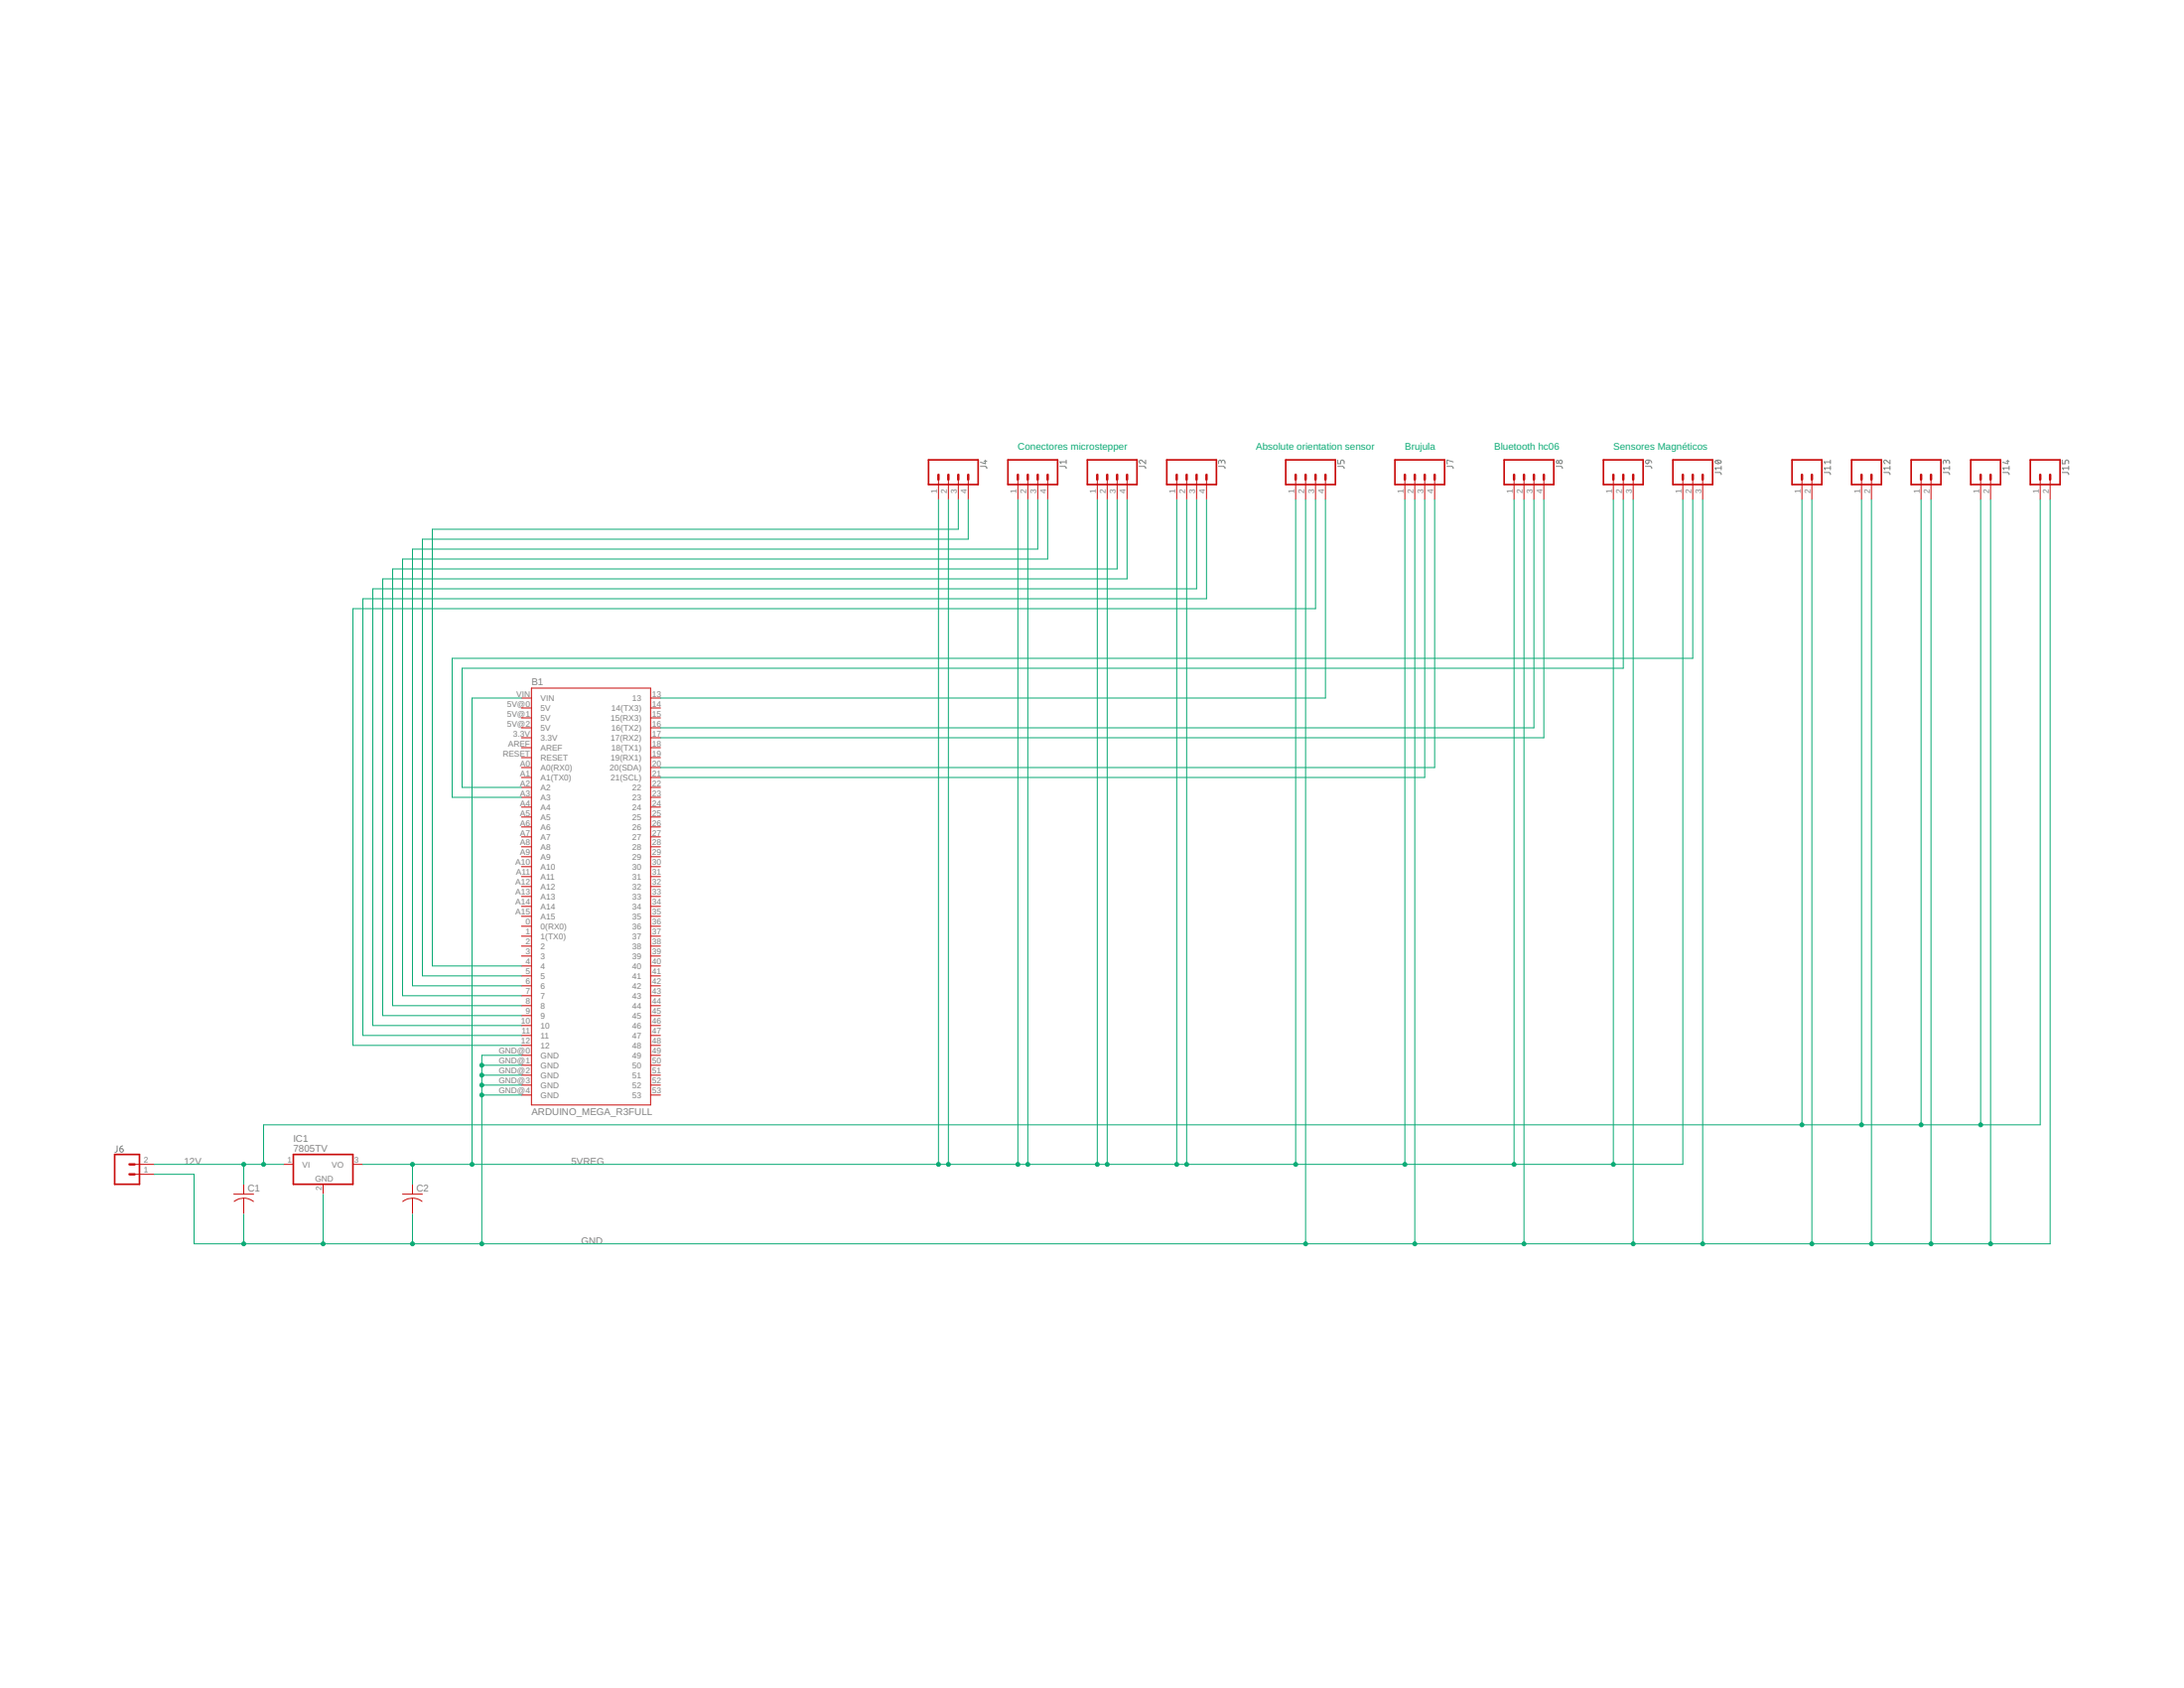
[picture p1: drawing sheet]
<svg xmlns="http://www.w3.org/2000/svg" width="279mm" height="216mm" viewBox="0 0 279 216" stroke-linecap="round" stroke-linejoin="round" font-family="sans-serif">
<g fill="none" stroke="#808080" stroke-width=".13">
<path d="M125.4 59.6h.7l.1 .2v.1M125.9 59h.3M126.1 58.8v.5l-.7-.2M135.6 59.6h.6l.2 .2v.1M136.4 58.8v.5M136.4 59.1h-.8l.2 .2M145.7 59.6h.7l.1 .2 .1 .1M146.6 58.8v.5l-.5-.4a.22 .22 0 0 0-.3 .1 .22 .22 0 0 0 .1 .3M155.9 59.6h.6l.2 .2v.1M156.3 59.1a.23 .23 0 0 1 .2-.3 .23 .23 0 0 1 .2 .3v.2M156.3 59.2l-.1-.3-.1-.1-.2 .2v.3M171.1 59.6h.7l.2 .3"/>
<path d="M171.1 58.8v.5h.4v-.4l.2-.1 .2 .1 .1 .4M185.1 59.6h.6l.2 .2v.1M185.9 59.1l-.8-.3v.5h.1M199.1 59.6h.6l.2 .2v.1M210.5 59.6h.6l.2 .2v.1M210.6 58.9l.3-.1v.3a.23 .23 0 0 1-.3 .2 .23 .23 0 0 1 0-.4zM210.9 58.8a.36 .36 0 0 1 .4 .4M219.4 59l.4-.2 .4 .2v.1a.46 .46 0 0 1-.8 0zM219.6 58.9l.4 .4M220.2 59.6v.5M220.2 59.9h-.8l.2 .2M234.2 59.1h-.8l.1 .2"/>
<path d="M234.2 59.9h-.8l.1 .2M234.2 58.8v.5M234.2 59.6v.5M241.8 58.8v.5l-.5-.4a.22 .22 0 0 0-.3 .1 .22 .22 0 0 0 .2 .3M241.8 59.9h-.8l.2 .2M241.8 59.6v.5M249 59.1a.22 .22 0 0 1 .3-.2l.1 .4M249 59.2l-.1-.3-.1-.1-.2 .2v.3M249.4 59.9h-.8l.2 .2M249.4 59.6v.5M256.7 59h.3M256.8 58.8v.5l-.6-.2"/>
<path d="M257 59.9h-.8l.2 .2M257 59.6v.5M263.8 58.8v.5h.4v-.3l.2-.2 .2 .1v.4M264.6 59.9h-.8l.2 .2M264.6 59.6v.5M219.4 60.4l.7 .1 .1 .2M233.4 60.4l.7 .1 .1 .2M241 60.4l.7 .1 .1 .2M248.6 60.4l.7 .1 .1 .2M256.2 60.4l.7 .1 .1 .2M263.8 60.4l.7 .1 .1 .2M15 146.6v.6l-.3 .2"/>
<path d="M15.3 146.9h.3a.23 .23 0 0 1 .2 .3 .23 .23 0 0 1-.3 .2 .23 .23 0 0 1-.2-.2zM15.7 146.6a.36 .36 0 0 0-.4 .3"/>
<circle cx="199.3" cy="59.1" r=".18"/>
<circle cx="199.7" cy="59.1" r=".23"/>
</g>
<g fill="none" stroke="#c90d0c" stroke-width=".13">
<path d="M120.1 61.3v2.6M121.3 61.3v2.6M122.6 61.3v2.6M123.9 61.3v2.6M130.2 61.3v2.6M131.5 61.3v2.6M132.8 61.3v2.6M134 61.3v2.6M140.4 61.3v2.6M141.6 61.3v2.6M142.9 61.3v2.6M144.2 61.3v2.6"/>
<path d="M150.5 61.3v2.6M151.8 61.3v2.6M153.1 61.3v2.6M154.3 61.3v2.6M165.8 61.3v2.6M167 61.3v2.6M168.3 61.3v2.6M169.6 61.3v2.6M179.7 61.3v2.6M181 61.3v2.6M182.3 61.3v2.6M183.5 61.3v2.6"/>
<path d="M193.7 61.3v2.6M195 61.3v2.6M196.2 61.3v2.6M197.5 61.3v2.6M206.4 61.3v2.6M207.7 61.3v2.6M208.9 61.3v2.6M215.3 61.3v2.6M216.6 61.3v2.6M217.8 61.3v2.6M230.5 61.3v2.6M231.8 61.3v2.6"/>
<path d="M238.1 61.3v2.6M239.4 61.3v2.6M245.8 61.3v2.6M247 61.3v2.6M253.4 61.3v2.6M254.7 61.3v2.6M261 61.3v2.6M262.3 61.3v2.6M66.7 90.6h1.3M66.7 96.9h1.3M66.7 91.8h1.3M66.7 98.2h1.3"/>
<path d="M66.7 99.4h1.3M66.7 93.1h1.3M66.7 94.4h1.3M66.7 95.6h1.3M66.7 89.3h1.3M68 88h15.2v53.3h-15.2zM83.2 90.6h1.3M83.2 96.9h1.3M83.2 91.8h1.3M83.2 98.2h1.3M83.2 99.4h1.3M83.2 93.1h1.3"/>
<path d="M83.2 94.4h1.3M83.2 95.6h1.3M83.2 89.3h1.3M66.7 100.7h1.3M66.7 102h1.3M66.7 103.2h1.3M66.7 104.5h1.3M66.7 105.8h1.3M66.7 107h1.3M66.7 108.3h1.3M66.7 109.6h1.3M66.7 110.8h1.3"/>
<path d="M66.7 112.1h1.3M66.7 113.4h1.3M66.7 114.7h1.3M66.7 115.9h1.3M66.7 117.2h1.3M66.7 119.7h1.3M66.7 118.5h1.3M83.2 100.7h1.3M83.2 102h1.3M83.2 103.2h1.3M83.2 104.5h1.3M83.2 105.8h1.3"/>
<path d="M83.2 107h1.3M83.2 108.3h1.3M83.2 109.6h1.3M83.2 110.8h1.3M83.2 112.1h1.3M83.2 113.4h1.3M83.2 114.7h1.3M83.2 115.9h1.3M83.2 117.2h1.3M83.2 119.7h1.3M83.2 118.5h1.3M66.7 121h1.3"/>
<path d="M66.7 122.3h1.3M66.7 123.5h1.3M66.7 124.8h1.3M66.7 126.1h1.3M66.7 127.4h1.3M66.7 128.6h1.3M66.7 129.9h1.3M66.7 131.2h1.3M66.7 132.4h1.3M66.7 133.7h1.3M66.7 135h1.3M66.7 136.2h1.3"/>
<path d="M66.7 137.5h1.3M66.7 138.8h1.3M83.2 121h1.3M83.2 122.3h1.3M83.2 123.5h1.3M83.2 124.8h1.3M83.2 126.1h1.3M83.2 127.4h1.3M83.2 128.6h1.3M83.2 129.9h1.3M83.2 131.2h1.3M83.2 132.4h1.3"/>
<path d="M83.2 133.7h1.3M83.2 135h1.3M83.2 136.2h1.3M83.2 137.5h1.3M83.2 138.8h1.3M17.2 148.9h2.5M17.2 150.2h2.5M29.9 152.7h2.5M31.2 153.2a2.02 2.02 0 0 1 1.2 .5M31.2 153.2a1.91 1.91 0 0 0-1.2 .5M31.2 151.5v1.2M31.2 153.2v2.1"/>
<path d="M36.3 148.9h1.2M41.3 151.5v1.2M45.1 148.9h1.3M51.5 152.7h2.5M52.8 153.2a1.91 1.91 0 0 1 1.2 .5M52.8 153.2a2.02 2.02 0 0 0-1.3 .5M52.8 151.5v1.2M52.8 153.2v2.1M66.7 140.1h1.3M83.2 140.1h1.3"/>
</g>
<g fill="none" stroke="#c90d0c" stroke-width=".21">
<path d="M118.8 58.8h6.3v3.2h-6.3zM128.9 58.8h6.4v3.2h-6.4zM139.1 58.8h6.4v3.2h-6.4zM149.3 58.8h6.3v3.2h-6.3zM164.5 58.8h6.3v3.2h-6.3zM178.5 58.8h6.3v3.2h-6.3zM192.4 58.8h6.4v3.2h-6.4zM205.1 58.8h5.1v3.2h-5.1zM214 58.8h5.1v3.2h-5.1zM229.3 58.8h3.8v3.2h-3.8zM236.9 58.8h3.8v3.2h-3.8zM244.5 58.8h3.8v3.2h-3.8z"/>
<path d="M252.1 58.8h3.8v3.2h-3.8zM259.7 58.8h3.8v3.2h-3.8zM14.7 147.7h3.1v3.8h-3.1zM37.5 147.7h7.6v3.8h-7.6z"/>
</g>
<g fill="none" stroke="#c90d0c" stroke-width=".32">
<path d="M120.1 60.7v.6M121.3 60.7v.6M122.6 60.7v.6M123.9 60.7v.6M130.2 60.7v.6M131.5 60.7v.6M132.8 60.7v.6M134 60.7v.6M140.4 60.7v.6M141.6 60.7v.6M142.9 60.7v.6M144.2 60.7v.6"/>
<path d="M150.5 60.7v.6M151.8 60.7v.6M153.1 60.7v.6M154.3 60.7v.6M165.8 60.7v.6M167 60.7v.6M168.3 60.7v.6M169.6 60.7v.6M179.7 60.7v.6M181 60.7v.6M182.3 60.7v.6M183.5 60.7v.6"/>
<path d="M193.7 60.7v.6M195 60.7v.6M196.2 60.7v.6M197.5 60.7v.6M206.4 60.7v.6M207.7 60.7v.6M208.9 60.7v.6M215.3 60.7v.6M216.6 60.7v.6M217.8 60.7v.6M230.5 60.7v.6M231.8 60.7v.6"/>
<path d="M238.1 60.7v.6M239.4 60.7v.6M245.8 60.7v.6M247 60.7v.6M253.4 60.7v.6M254.7 60.7v.6M261 60.7v.6M262.3 60.7v.6M16.6 148.9h.6M16.6 150.2h.6"/>
</g>
<g fill="none" stroke="#0dab76" stroke-width=".13">
<path d="M120.1 63.9v85M121.3 63.9v85M122.6 63.9v3.8h-67.3v55.8h11.4M123.9 63.9v5.1h-69.9v55.8h12.7M130.2 63.9v85M131.5 63.9v85M132.8 63.9v6.3h-80v55.9h13.9M134 63.9v7.6h-82.5v55.9h15.2M140.4 63.9v85M141.6 63.9v85M142.9 63.9v8.9h-92.7v55.8h16.5M144.2 63.9v10.1h-95.2v55.9h17.7"/>
<path d="M150.5 63.9v85M151.8 63.9v85M153.1 63.9v11.4h-105.4v55.9h19M154.3 63.9v12.7h-107.9v55.8h20.3M165.8 63.9v85M167 63.9v95.2M168.3 63.9v14h-123.2v55.8h21.6M169.6 63.9v25.4h-85.1M179.7 63.9v85M181 63.9v95.2M182.3 63.9v35.5h-97.8M183.5 63.9v34.3h-99"/>
<path d="M193.7 63.9v85M195 63.9v95.2M196.2 63.9v29.2h-111.7M197.5 63.9v30.5h-113M206.4 63.9v85M207.7 63.9v21.6h-148.6v15.2h7.6M208.9 63.9v95.2M215.3 63.9v85h-168.9M216.6 63.9v20.3h-158.8v17.8h8.9M217.8 63.9v95.2M230.5 63.9v80M231.8 63.9v95.2"/>
<path d="M238.1 63.9v80M239.4 63.9v95.2M245.8 63.9v80M247 63.9v95.2M253.4 63.9v80M254.7 63.9v95.2M261 63.9v80h-227.3v5M262.3 63.9v95.2h-237.5v-8.9h-5.1M66.7 89.3h-6.3v59.6M61.6 138.8h5.1M61.6 137.5h5.1M61.6 136.2h5.1"/>
<path d="M66.7 135h-5.1v24.1M19.7 148.9h16.6M31.2 148.9v2.6M31.2 155.3v3.8M41.3 152.7v6.4M52.8 148.9v2.6M52.8 155.3v3.8M61.6 140.1h5.1"/>
</g>
<g fill="#0dab76" stroke="#0dab76" stroke-width=".13">
<circle cx="31.2" cy="148.9" r=".25"/>
<circle cx="33.7" cy="148.9" r=".25"/>
<circle cx="230.5" cy="143.9" r=".25"/>
<circle cx="238.1" cy="143.9" r=".25"/>
<circle cx="245.8" cy="143.9" r=".25"/>
<circle cx="253.4" cy="143.9" r=".25"/>
<circle cx="52.8" cy="148.9" r=".25"/>
<circle cx="60.4" cy="148.9" r=".25"/>
<circle cx="120.1" cy="148.9" r=".25"/>
<circle cx="130.2" cy="148.9" r=".25"/>
<circle cx="140.4" cy="148.9" r=".25"/>
<circle cx="150.5" cy="148.9" r=".25"/>
<circle cx="165.8" cy="148.9" r=".25"/>
<circle cx="179.7" cy="148.9" r=".25"/>
<circle cx="193.7" cy="148.9" r=".25"/>
<circle cx="206.4" cy="148.9" r=".25"/>
<circle cx="121.3" cy="148.9" r=".25"/>
<circle cx="131.5" cy="148.9" r=".25"/>
<circle cx="141.6" cy="148.9" r=".25"/>
<circle cx="151.8" cy="148.9" r=".25"/>
<circle cx="41.3" cy="159.1" r=".25"/>
<circle cx="31.2" cy="159.1" r=".25"/>
<circle cx="52.8" cy="159.1" r=".25"/>
<circle cx="61.6" cy="140.1" r=".25"/>
<circle cx="61.6" cy="138.8" r=".25"/>
<circle cx="61.6" cy="137.5" r=".25"/>
<circle cx="61.6" cy="136.2" r=".25"/>
<circle cx="61.6" cy="159.1" r=".25"/>
<circle cx="167" cy="159.1" r=".25"/>
<circle cx="181" cy="159.1" r=".25"/>
<circle cx="208.9" cy="159.1" r=".25"/>
<circle cx="217.8" cy="159.1" r=".25"/>
<circle cx="231.8" cy="159.1" r=".25"/>
<circle cx="239.4" cy="159.1" r=".25"/>
<circle cx="247" cy="159.1" r=".25"/>
<circle cx="254.7" cy="159.1" r=".25"/>
<circle cx="195" cy="159.1" r=".25"/>
</g>
<g font-size="1.2" fill="#0dab76">
<text x="130.2" y="57.5">Conectores microstepper</text>
<text x="160.7" y="57.5">Absolute orientation sensor</text>
<text x="179.7" y="57.5">Brujula</text>
<text x="191.2" y="57.5">Bluetooth hc06</text>
<text x="206.4" y="57.5">Sensores Magnéticos</text>
</g>
<g font-size="1.2" fill="#808080">
<text x="68" y="87.6">B1</text>
<text x="68" y="142.6">ARDUINO_MEGA_R3FULL</text>
<text x="23.6" y="148.9">12V</text>
<text x="37.5" y="147.4">7805TV</text>
<text x="37.5" y="146.1">IC1</text>
<text x="73.1" y="148.9">5VREG</text>
<text x="31.7" y="152.4">C1</text>
<text x="53.3" y="152.4">C2</text>
<text x="74.3" y="159.1">GND</text>
</g>
<g font-size="1.1" fill="#808080">
<text x="119.9" y="63.1" transform="rotate(-90 119.9 63.1)">1</text>
<text x="121.1" y="63.1" transform="rotate(-90 121.1 63.1)">2</text>
<text x="122.4" y="63.1" transform="rotate(-90 122.4 63.1)">3</text>
<text x="123.7" y="63.1" transform="rotate(-90 123.7 63.1)">4</text>
<text x="130" y="63.1" transform="rotate(-90 130 63.1)">1</text>
<text x="131.3" y="63.1" transform="rotate(-90 131.3 63.1)">2</text>
<text x="132.6" y="63.1" transform="rotate(-90 132.6 63.1)">3</text>
<text x="133.8" y="63.1" transform="rotate(-90 133.8 63.1)">4</text>
<text x="140.2" y="63.1" transform="rotate(-90 140.2 63.1)">1</text>
<text x="141.5" y="63.1" transform="rotate(-90 141.5 63.1)">2</text>
<text x="142.7" y="63.1" transform="rotate(-90 142.7 63.1)">3</text>
<text x="144" y="63.1" transform="rotate(-90 144 63.1)">4</text>
<text x="150.4" y="63.1" transform="rotate(-90 150.4 63.1)">1</text>
<text x="151.6" y="63.1" transform="rotate(-90 151.6 63.1)">2</text>
<text x="152.9" y="63.1" transform="rotate(-90 152.9 63.1)">3</text>
<text x="154.2" y="63.1" transform="rotate(-90 154.2 63.1)">4</text>
<text x="165.6" y="63.1" transform="rotate(-90 165.6 63.1)">1</text>
<text x="166.9" y="63.1" transform="rotate(-90 166.9 63.1)">2</text>
<text x="168.1" y="63.1" transform="rotate(-90 168.1 63.1)">3</text>
<text x="169.4" y="63.1" transform="rotate(-90 169.4 63.1)">4</text>
<text x="179.6" y="63.1" transform="rotate(-90 179.6 63.1)">1</text>
<text x="180.8" y="63.1" transform="rotate(-90 180.8 63.1)">2</text>
<text x="182.1" y="63.1" transform="rotate(-90 182.1 63.1)">3</text>
<text x="183.4" y="63.1" transform="rotate(-90 183.4 63.1)">4</text>
<text x="193.5" y="63.1" transform="rotate(-90 193.5 63.1)">1</text>
<text x="194.8" y="63.1" transform="rotate(-90 194.8 63.1)">2</text>
<text x="196.1" y="63.1" transform="rotate(-90 196.1 63.1)">3</text>
<text x="197.3" y="63.1" transform="rotate(-90 197.3 63.1)">4</text>
<text x="206.2" y="63.1" transform="rotate(-90 206.2 63.1)">1</text>
<text x="207.5" y="63.1" transform="rotate(-90 207.5 63.1)">2</text>
<text x="208.8" y="63.1" transform="rotate(-90 208.8 63.1)">3</text>
<text x="215.1" y="63.1" transform="rotate(-90 215.1 63.1)">1</text>
<text x="216.4" y="63.1" transform="rotate(-90 216.4 63.1)">2</text>
<text x="217.6" y="63.1" transform="rotate(-90 217.6 63.1)">3</text>
<text x="230.3" y="63.1" transform="rotate(-90 230.3 63.1)">1</text>
<text x="231.6" y="63.1" transform="rotate(-90 231.6 63.1)">2</text>
<text x="238" y="63.1" transform="rotate(-90 238 63.1)">1</text>
<text x="239.2" y="63.1" transform="rotate(-90 239.2 63.1)">2</text>
<text x="245.6" y="63.1" transform="rotate(-90 245.6 63.1)">1</text>
<text x="246.9" y="63.1" transform="rotate(-90 246.9 63.1)">2</text>
<text x="253.2" y="63.1" transform="rotate(-90 253.2 63.1)">1</text>
<text x="254.5" y="63.1" transform="rotate(-90 254.5 63.1)">2</text>
<text x="260.8" y="63.1" transform="rotate(-90 260.8 63.1)">1</text>
<text x="262.1" y="63.1" transform="rotate(-90 262.1 63.1)">2</text>
<text x="66.1" y="89.1">VIN</text>
<text x="69.2" y="89.7">VIN</text>
<text x="80.9" y="89.7">13</text>
<text x="83.4" y="89.1">13</text>
<text x="64.9" y="90.4">5V@0</text>
<text x="64.9" y="91.6">5V@1</text>
<text x="64.9" y="92.9">5V@2</text>
<text x="65" y="95.4">AREF</text>
<text x="65.6" y="94.2">3.3V</text>
<text x="69.2" y="90.9">5V</text>
<text x="69.2" y="92.2">5V</text>
<text x="69.2" y="93.5">5V</text>
<text x="69.2" y="94.7">3.3V</text>
<text x="78.1" y="94.7">17(RX2)</text>
<text x="78.1" y="92.2">15(RX3)</text>
<text x="78.2" y="93.5">16(TX2)</text>
<text x="78.2" y="90.9">14(TX3)</text>
<text x="83.4" y="92.9">16</text>
<text x="83.4" y="94.2">17</text>
<text x="83.4" y="95.4">18</text>
<text x="83.4" y="91.6">15</text>
<text x="83.4" y="90.4">14</text>
<text x="64.3" y="96.7">RESET</text>
<text x="66.5" y="98">A0</text>
<text x="66.5" y="99.3">A1</text>
<text x="66.5" y="100.5">A2</text>
<text x="66.5" y="101.8">A3</text>
<text x="69.2" y="97.3">RESET</text>
<text x="69.2" y="98.5">A0(RX0)</text>
<text x="69.2" y="99.8">A1(TX0)</text>
<text x="69.2" y="101.1">A2</text>
<text x="69.2" y="96">AREF</text>
<text x="78" y="98.5">20(SDA)</text>
<text x="78.1" y="99.8">21(SCL)</text>
<text x="78.1" y="97.3">19(RX1)</text>
<text x="78.2" y="96">18(TX1)</text>
<text x="80.9" y="101.1">22</text>
<text x="83.4" y="100.5">22</text>
<text x="83.4" y="101.8">23</text>
<text x="83.4" y="99.3">21</text>
<text x="83.4" y="98">20</text>
<text x="83.4" y="96.7">19</text>
<text x="66.5" y="103.1">A4</text>
<text x="66.5" y="104.3">A5</text>
<text x="66.5" y="105.6">A6</text>
<text x="66.5" y="106.9">A7</text>
<text x="69.2" y="102.4">A3</text>
<text x="69.2" y="103.6">A4</text>
<text x="69.2" y="104.9">A5</text>
<text x="69.2" y="106.2">A6</text>
<text x="69.2" y="107.4">A7</text>
<text x="80.9" y="102.4">23</text>
<text x="80.9" y="103.6">24</text>
<text x="80.9" y="104.9">25</text>
<text x="80.9" y="106.2">26</text>
<text x="80.9" y="107.4">27</text>
<text x="83.4" y="103.1">24</text>
<text x="83.4" y="104.3">25</text>
<text x="83.4" y="105.6">26</text>
<text x="83.4" y="106.9">27</text>
<text x="65.9" y="110.7">A10</text>
<text x="65.9" y="113.2">A12</text>
<text x="66" y="111.9">A11</text>
<text x="66.5" y="108.1">A8</text>
<text x="66.5" y="109.4">A9</text>
<text x="69.2" y="108.7">A8</text>
<text x="69.2" y="110">A9</text>
<text x="69.2" y="111.2">A10</text>
<text x="69.2" y="112.5">A11</text>
<text x="69.2" y="113.8">A12</text>
<text x="80.9" y="108.7">28</text>
<text x="80.9" y="110">29</text>
<text x="80.9" y="111.2">30</text>
<text x="80.9" y="112.5">31</text>
<text x="80.9" y="113.8">32</text>
<text x="83.4" y="108.1">28</text>
<text x="83.4" y="109.4">29</text>
<text x="83.4" y="110.7">30</text>
<text x="83.4" y="111.9">31</text>
<text x="83.4" y="113.2">32</text>
<text x="65.9" y="114.5">A13</text>
<text x="65.9" y="115.8">A14</text>
<text x="65.9" y="117">A15</text>
<text x="67.2" y="119.6">1</text>
<text x="67.2" y="118.3">0</text>
<text x="69.2" y="115">A13</text>
<text x="69.2" y="116.3">A14</text>
<text x="69.2" y="117.6">A15</text>
<text x="69.2" y="118.9">0(RX0)</text>
<text x="80.9" y="115">33</text>
<text x="80.9" y="116.3">34</text>
<text x="80.9" y="117.6">35</text>
<text x="80.9" y="118.9">36</text>
<text x="83.4" y="114.5">33</text>
<text x="83.4" y="115.8">34</text>
<text x="83.4" y="117">35</text>
<text x="83.4" y="118.3">36</text>
<text x="83.4" y="119.6">37</text>
<text x="67.2" y="120.8">2</text>
<text x="67.2" y="122.1">3</text>
<text x="67.2" y="123.4">4</text>
<text x="67.2" y="124.6">5</text>
<text x="67.2" y="125.9">6</text>
<text x="69.2" y="120.1">1(TX0)</text>
<text x="69.2" y="121.4">2</text>
<text x="69.2" y="122.7">3</text>
<text x="69.2" y="123.9">4</text>
<text x="69.2" y="125.2">5</text>
<text x="80.9" y="120.1">37</text>
<text x="80.9" y="121.4">38</text>
<text x="80.9" y="123.9">40</text>
<text x="80.9" y="122.7">39</text>
<text x="80.9" y="125.2">41</text>
<text x="83.4" y="120.8">38</text>
<text x="83.4" y="123.4">40</text>
<text x="83.4" y="122.1">39</text>
<text x="83.4" y="124.6">41</text>
<text x="83.4" y="125.9">42</text>
<text x="66.6" y="131">10</text>
<text x="67.2" y="127.2">7</text>
<text x="67.2" y="128.4">8</text>
<text x="67.2" y="129.7">9</text>
<text x="69.2" y="126.5">6</text>
<text x="69.2" y="127.7">7</text>
<text x="69.2" y="129">8</text>
<text x="69.2" y="130.3">9</text>
<text x="69.2" y="131.5">10</text>
<text x="80.9" y="126.5">42</text>
<text x="80.9" y="127.7">43</text>
<text x="80.9" y="129">44</text>
<text x="80.9" y="130.3">45</text>
<text x="80.9" y="131.5">46</text>
<text x="83.4" y="127.2">43</text>
<text x="83.4" y="128.4">44</text>
<text x="83.4" y="129.7">45</text>
<text x="83.4" y="131">46</text>
<text x="63.8" y="134.8">GND@0</text>
<text x="63.8" y="136.1">GND@1</text>
<text x="63.8" y="137.3">GND@2</text>
<text x="66.6" y="133.5">12</text>
<text x="66.7" y="132.3">11</text>
<text x="69.2" y="132.8">11</text>
<text x="69.2" y="134.1">12</text>
<text x="69.2" y="135.4">GND</text>
<text x="69.2" y="136.6">GND</text>
<text x="69.2" y="137.9">GND</text>
<text x="80.9" y="132.8">47</text>
<text x="80.9" y="134.1">48</text>
<text x="80.9" y="137.9">51</text>
<text x="80.9" y="136.6">50</text>
<text x="80.9" y="135.4">49</text>
<text x="83.4" y="132.3">47</text>
<text x="83.4" y="133.5">48</text>
<text x="83.4" y="137.3">51</text>
<text x="83.4" y="136.1">50</text>
<text x="83.4" y="134.8">49</text>
<text x="63.8" y="139.9">GND@4</text>
<text x="63.8" y="138.6">GND@3</text>
<text x="69.2" y="140.4">GND</text>
<text x="69.2" y="139.2">GND</text>
<text x="80.9" y="140.4">53</text>
<text x="80.9" y="139.2">52</text>
<text x="83.4" y="139.9">53</text>
<text x="83.4" y="138.6">52</text>
<text x="18.4" y="148.8">2</text>
<text x="36.8" y="148.8">1</text>
<text x="38.7" y="149.3">VI</text>
<text x="42.4" y="149.3">VO</text>
<text x="45.3" y="148.8">3</text>
<text x="18.4" y="150">1</text>
<text x="40.3" y="151.1">GND</text>
<text x="41.2" y="152.2" transform="rotate(-90 41.2 152.2)">2</text>
</g>
</svg>
